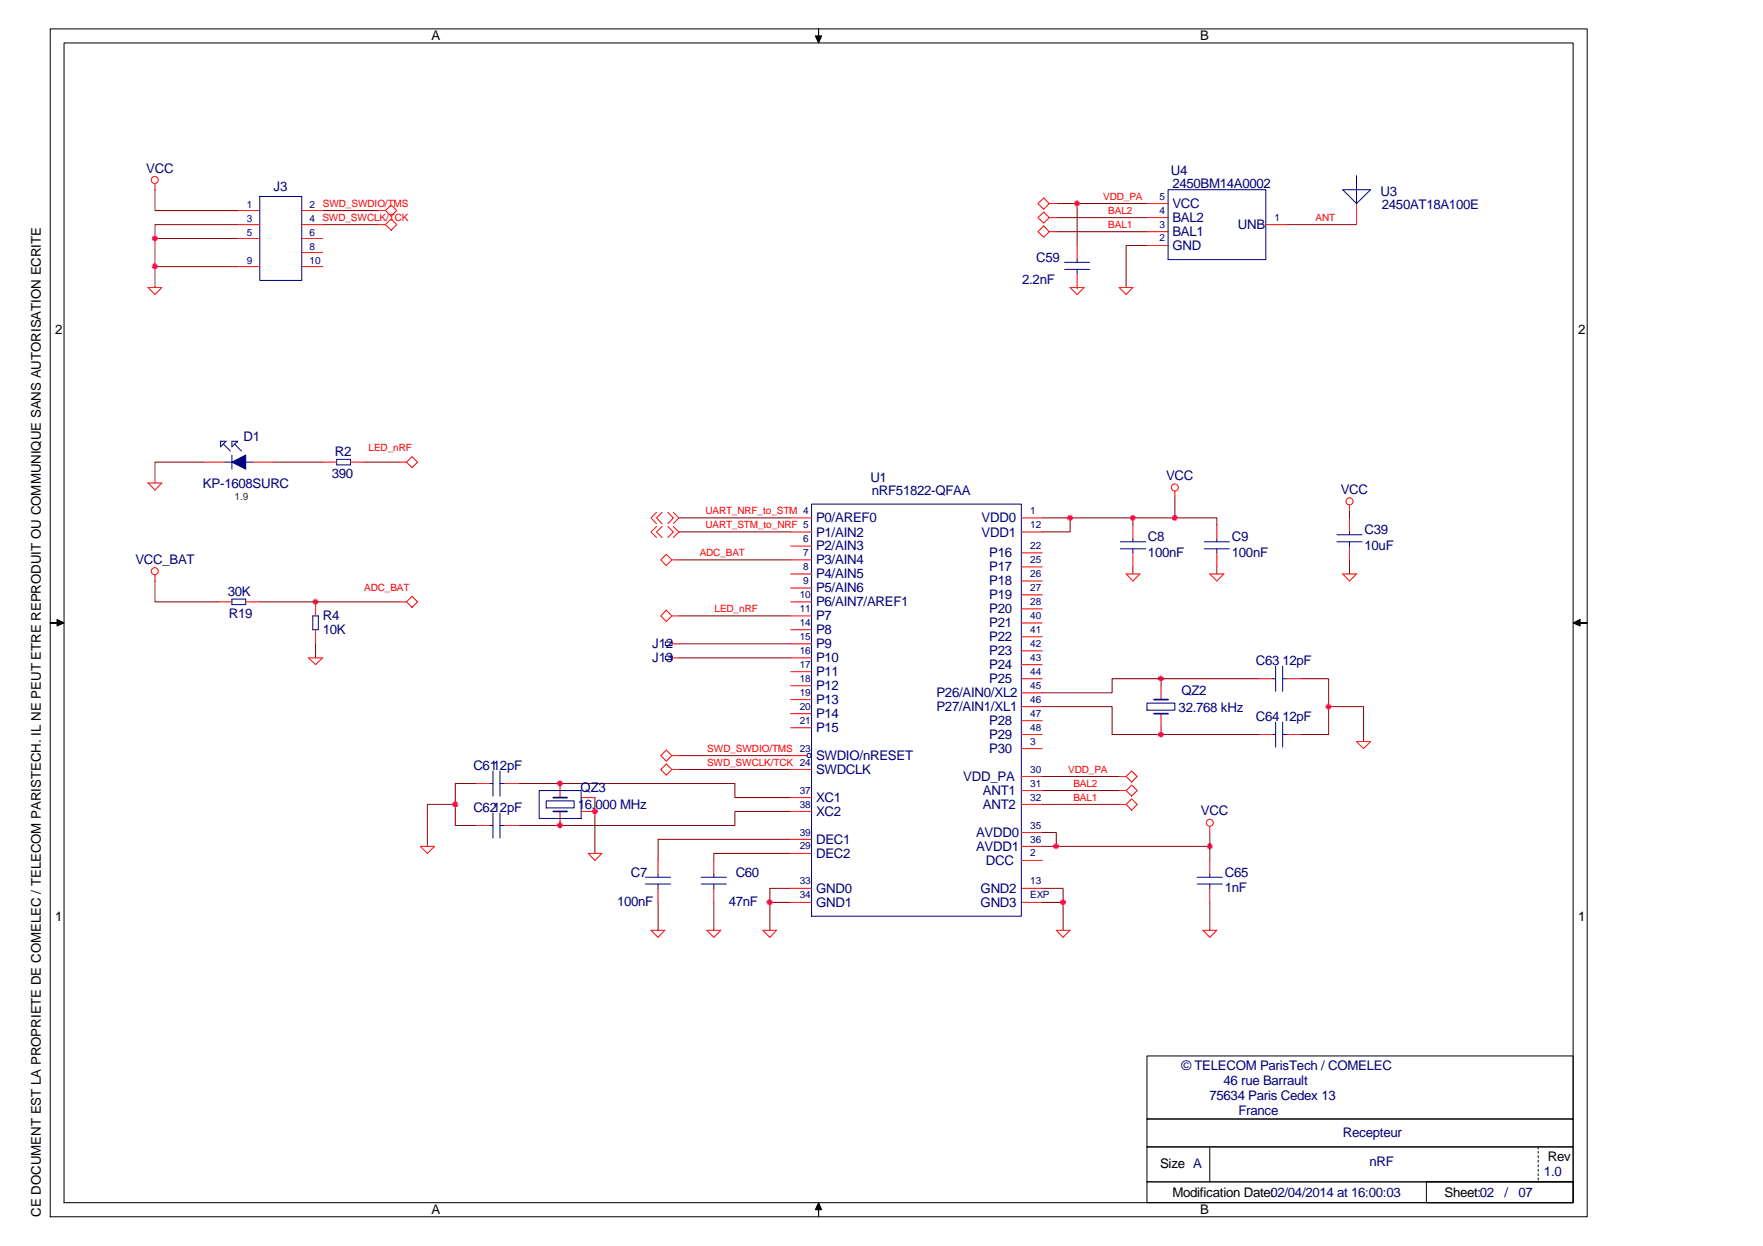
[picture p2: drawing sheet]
<svg xmlns="http://www.w3.org/2000/svg" width="297mm" height="210mm" viewBox="0 0 297 210" stroke-linecap="round" stroke-linejoin="round" font-family="sans-serif">
<path d="M40.2 37.8h-14.1v10.6M54.4 37.8h9.4M26.1 40.2h14.1" fill="none" stroke="#800000" stroke-width=".17"/>
<circle cx="26.1" cy="40.2" r=".45" fill="#f0f"/>
<circle cx="26.1" cy="40.2" r=".45" fill="none" stroke="#f0f" stroke-width=".17"/>
<path d="M26.1 32v3.5h14.1M54.4 35.5h9.4M114.4 127.3h18.8M114.4 129.6h18.8M129.7 152h3.5M133.2 149.6h-3.5v7.1" fill="none" stroke="#800000" stroke-width=".17"/>
<circle cx="129.7" cy="152" r=".46" fill="#f0f"/>
<circle cx="129.7" cy="152" r=".46" fill="none" stroke="#f0f" stroke-width=".17"/>
<path d="M175.6 149.6h3.5v7.1M175.6 152h3.5" fill="none" stroke="#800000" stroke-width=".17"/>
<circle cx="179.1" cy="152" r=".44" fill="#f0f"/>
<circle cx="179.1" cy="152" r=".44" fill="none" stroke="#f0f" stroke-width=".17"/>
<path d="M178 36.7h15.2M178 39h15.2M178 34.3h15.2M181.5 34.3v7.1M216.8 37.8h11.8M181.5 48.4h.1M193.2 41.4h-3.5v7" fill="none" stroke="#800000" stroke-width=".17"/>
<circle cx="181.5" cy="34.3" r=".45" fill="#f0f"/>
<circle cx="181.5" cy="34.3" r=".45" fill="none" stroke="#f0f" stroke-width=".17"/>
<path d="M76.7 135.5h-4.7v7.1M80.3 132h-3.6v7.1h3.6M175.6 130.8h12.9M175.6 133.2h12.9M175.6 135.5h12.9M110.9 152v4.7M120.3 152v4.7M133.2 143.8h-12.9v1.1M133.2 141.4h-22.3v3.5" fill="none" stroke="#800000" stroke-width=".17"/>
<circle cx="76.7" cy="135.5" r=".44" fill="#f0f"/>
<circle cx="76.7" cy="135.5" r=".44" fill="none" stroke="#f0f" stroke-width=".17"/>
<path d="M175.6 87.2h29.4v1.2M190.9 87.2v1.2M203.8 152v4.7" fill="none" stroke="#800000" stroke-width=".17"/>
<circle cx="190.9" cy="87.2" r=".44" fill="#f0f"/>
<circle cx="190.9" cy="87.2" r=".44" fill="none" stroke="#f0f" stroke-width=".17"/>
<path d="M197.9 83.7v3.5" fill="none" stroke="#800000" stroke-width=".17"/>
<circle cx="197.9" cy="87.2" r=".44" fill="#f0f"/>
<circle cx="197.9" cy="87.2" r=".44" fill="none" stroke="#f0f" stroke-width=".17"/>
<path d="M180.3 87.2v2.4h-4.7" fill="none" stroke="#800000" stroke-width=".17"/>
<circle cx="180.3" cy="87.2" r=".44" fill="#f0f"/>
<circle cx="180.3" cy="87.2" r=".44" fill="none" stroke="#f0f" stroke-width=".17"/>
<path d="M190.9 95.5v1.2M205 95.5v1.2M195.6 114.3v1.2M219.2 114.3h4.7v9.4h-4.7" fill="none" stroke="#800000" stroke-width=".17"/>
<circle cx="195.6" cy="114.3" r=".45" fill="#f0f"/>
<circle cx="195.6" cy="114.3" r=".45" fill="none" stroke="#f0f" stroke-width=".17"/>
<path d="M223.9 119h5.8v5.9" fill="none" stroke="#800000" stroke-width=".17"/>
<circle cx="223.8" cy="119" r=".44" fill="#f0f"/>
<circle cx="223.8" cy="119" r=".44" fill="none" stroke="#f0f" stroke-width=".17"/>
<path d="M175.6 119h11.8v4.7h24.7M212.1 114.3h-24.7v2.4h-11.8M195.6 122.6v1.1" fill="none" stroke="#800000" stroke-width=".17"/>
<circle cx="195.6" cy="123.7" r=".45" fill="#f0f"/>
<circle cx="195.6" cy="123.7" r=".45" fill="none" stroke="#f0f" stroke-width=".17"/>
<path d="M34.3 77.9h-8.2v3.5M46.1 77.9h8.3M61.4 77.9h5.9M53.2 101.4h.1M114.4 103.8h18.8" fill="none" stroke="#800000" stroke-width=".17"/>
<circle cx="53.2" cy="101.4" r=".44" fill="#f0f"/>
<circle cx="53.2" cy="101.4" r=".44" fill="none" stroke="#f0f" stroke-width=".17"/>
<path d="M26.1 97.9v3.5h10.6M43.8 101.4h23.5M53.2 108.5v2.3M175.6 142.6h28.2" fill="none" stroke="#800000" stroke-width=".17"/>
<circle cx="203.8" cy="142.6" r=".44" fill="#f0f"/>
<circle cx="203.8" cy="142.6" r=".44" fill="none" stroke="#f0f" stroke-width=".17"/>
<path d="M175.6 140.3h2.4v2.3M203.8 140.3v4.6" fill="none" stroke="#800000" stroke-width=".17"/>
<circle cx="177.9" cy="142.6" r=".46" fill="#f0f"/>
<circle cx="177.9" cy="142.6" r=".46" fill="none" stroke="#f0f" stroke-width=".17"/>
<path d="M100.2 136.7h.1M100.2 134.4v9.4" fill="none" stroke="#800000" stroke-width=".17"/>
<circle cx="100.2" cy="136.7" r=".44" fill="#f0f"/>
<circle cx="100.2" cy="136.7" r=".44" fill="none" stroke="#f0f" stroke-width=".17"/>
<path d="M26.1 44.9h14.1" fill="none" stroke="#800000" stroke-width=".17"/>
<circle cx="26.1" cy="44.9" r=".46" fill="#f0f"/>
<circle cx="26.1" cy="44.9" r=".46" fill="none" stroke="#f0f" stroke-width=".17"/>
<path d="M87.3 132h36.5v2.4h9.4M94.4 132h.1" fill="none" stroke="#800000" stroke-width=".17"/>
<circle cx="94.3" cy="132" r=".44" fill="#f0f"/>
<circle cx="94.3" cy="132" r=".44" fill="none" stroke="#f0f" stroke-width=".17"/>
<path d="M94.4 139.1h.1M133.2 136.7h-9.4v2.4h-36.5" fill="none" stroke="#800000" stroke-width=".17"/>
<circle cx="94.3" cy="139" r=".44" fill="#f0f"/>
<circle cx="94.3" cy="139" r=".44" fill="none" stroke="#f0f" stroke-width=".17"/>
<path d="M114.4 94.3h18.8M114.4 87.2h18.8M114.4 89.6h18.8M227.4 86.1v1.1M227.4 94.3v2.4M114.4 108.5h18.8M114.4 110.8h18.8" fill="none" stroke="#800000" stroke-width=".17"/>
<g fill="none" stroke="#f00" stroke-width=".17">
<path d="M26.1 30.9v1.1M40.2 35.5h3.6M40.2 37.8h3.6M50.8 35.5h3.6M50.8 37.8h3.6M63.8 35.5h1.1M63.8 37.8h1.1M64.9 37.8l1-.9 .9 .9-.9 1zM64.9 35.5l1-1 .9 1-.9 .9zM174.9 36.7l.9-1 1 1-1 .9zM174.9 34.3l.9-.9 1 .9-1 1zM175.8 38.1l1 .9-1 1-.9-1z"/>
<path d="M176.8 36.7h1.2M176.8 39h1.2M176.8 34.3h1.2M228.6 34.3v3.5M24.9 48.4h2.4l-1.2 1.2zM40.2 40.2h3.6M40.2 44.9h3.6M50.8 40.2h3.6M50.8 44.9h3.6M50.8 42.5h3.6M180.3 48.4h2.4l-1.2 1.2zM181.5 41.4v2.3"/>
<path d="M181.5 46.1v2.3M188.5 48.4h2.4l-1.2 1.2zM34.3 77.9h3.6M42.6 77.9h3.5M133.2 87.2h3.5M133.2 89.6h3.5M133.2 92h3.5M133.2 94.3h3.5M133.2 96.7h3.5M133.2 99.1h3.5M172.1 87.2h3.5M172.1 89.6h3.5"/>
<path d="M172.1 93.1h3.5M172.1 95.5h3.5M172.1 97.9h3.5M189.7 96.7h2.4l-1.2 1.2zM190.9 88.4v2.4M190.9 93.1v2.4M197.9 82.8v.9M203.8 96.7h2.4l-1.2 1.2zM205 88.4v2.4M205 93.1v2.4M226.2 96.7h2.4l-1.2 1.2zM227.4 85.1v1"/>
<path d="M227.4 87.2v2.4M227.4 92v2.3M133.2 101.4h3.5M133.2 103.8h3.5M133.2 106.1h3.5M133.2 108.5h3.5M133.2 110.8h3.5M133.2 113.2h3.5M133.2 115.5h3.5M133.2 117.9h3.5M172.1 100.2h3.5M172.1 102.6h3.5"/>
<path d="M172.1 104.9h3.5M172.1 107.3h3.5M172.1 109.6h3.5M172.1 112h3.5M172.1 114.3h3.5M172.1 116.7h3.5M172.1 119h3.5M212.1 114.3h2.4M216.8 114.3h2.4M80.3 132h2.3M80.3 139.1h2.3M85 132h2.3"/>
<path d="M85 139.1h2.3M111.3 127.3l1-.9 .9 .9-.9 .9zM112.3 128.7l.9 .9-.9 1-1-1zM113.2 129.6h1.2M113.2 127.3h1.2M133.2 120.2h3.5M133.2 122.6h3.5M133.2 134.4h3.5M133.2 136.7h3.5M133.2 129.6h3.5M133.2 127.3h2.8M172.1 121.4h3.5"/>
<path d="M172.1 123.7h3.5M172.1 126.1h3.5M172.1 133.2h3.5M172.1 135.5h3.5M172.1 130.8h3.5M188.5 133.2h1.2M188.5 135.5h1.2M188.5 130.8h1.2M189.7 130.8l1-.9 .9 .9-.9 .9zM189.7 133.2l1-1 .9 1-.9 .9zM189.7 135.5l1-.9 .9 .9-.9 1zM212.1 123.7h2.4"/>
<path d="M216.8 123.7h2.4M228.6 124.9h2.3l-1.2 1.2zM70.8 142.6h2.4l-1.2 1.2zM109.7 156.7h2.3l-1.1 1.2zM110.9 144.9v2.4M110.9 149.6v2.4M119.1 156.7h2.4l-1.2 1.2zM120.3 144.9v2.4M120.3 149.6v2.4M128.5 156.7h2.3l-1.1 1.2zM133.2 152h3.5M133.2 149.6h3.5"/>
<path d="M133.2 141.4h3.5M133.2 143.8h3.5M172.1 152h3.5M172.1 149.6h3.5M172.1 140.3h3.5M172.1 142.6h3.5M172.1 144.9h3.5M178 156.7h2.3l-1.2 1.2zM202.7 156.7h2.3l-1.2 1.2zM203.8 144.9v2.4M203.8 149.6v2.4"/>
<circle cx="26.1" cy="30.3" r=".59"/>
<circle cx="197.9" cy="82.1" r=".59"/>
<circle cx="227.4" cy="84.5" r=".59"/>
</g>
<g fill="none" stroke="#000080" stroke-width=".17">
<path d="M43.8 33.1h7v14.1h-7zM226.2 32h4.7l-2.3 2.3zM228.6 29.6v4.7M179.4 44.2h4.2M179.4 45.4h4.2M181.5 43.7v.5M181.5 45.4v.7M37.2 74.3h.9l-.9 1zM37.6 74.8l1.2 1.2M39.1 74.3h.9l-.9 1zM39.5 74.8l1.2 1.2M40 74.3h.1"/>
<path d="M41.4 77.9h1.2M136.7 84.9h35.4v69.4h-35.4zM188.8 91.3h4.2M188.8 92.5h4.2M190.9 90.8v.5M190.9 92.5v.6M202.9 91.3h4.2M202.9 92.5h4.2M205 90.8v.5M205 92.5v.6M225.3 91.3h4.2M225.3 90.1h4.2"/>
<path d="M227.4 89.6v.5M227.4 91.3v.7M214.5 114.3h.4M214.9 112.2v4.3M216.1 112.2v4.3M216.1 114.3h.7M82.6 132h.5M82.6 139.1h.5M83.1 129.9v4.2M83.1 136.9v4.3M84.2 129.9v4.2M84.2 136.9v4.3"/>
<path d="M84.2 132h.8M84.2 139.1h.8M214.5 123.7h.4M214.9 121.6v4.3M216.1 121.6v4.3M216.1 123.7h.7M108.8 147.8h4.2M108.8 148.9h4.2M110.9 147.3v.5M110.9 148.9v.7M118.1 147.8h4.3M118.1 148.9h4.3"/>
<path d="M120.3 147.3v.5M120.3 148.9v.7M201.7 147.8h4.2M201.7 148.9h4.2M203.8 147.3v.5M203.8 148.9v.7"/>
<circle cx="136.3" cy="127.3" r=".35"/>
</g>
<path d="M37.2 74.3h.1" fill="none" stroke="#0ff" stroke-width=".23"/>
<path d="M39.1 77.9l2.3-1.2v2.3z" fill="#000080"/>
<path d="M196.8 32h16.5v11.7h-16.5zM37.9 77.9h1.2M39.1 77.9l2.3-1.2v2.3zM39.1 76.7v2.3M56.7 77.4h2.4v.9h-2.4zM39.1 100.9h2.3v1h-2.3zM52.7 103.8h.9v2.3h-.9zM112.1 108.2h1.1v.6h-1.1zM112.1 110.5h1.1v.6h-1.1zM193.2 118.4h4.7v1.2h-4.7zM90.8 133.2h7.1v4.7h-7.1zM92 134.9h4.7v1.2h-4.7z" fill="none" stroke="#000080" stroke-width=".17"/>
<g fill="none" stroke="#f00" stroke-width=".17">
<path d="M193.2 34.3h3.6M193.2 36.7h3.6M193.2 39h3.6M213.3 37.8h3.5M193.2 41.4h3.6M54.4 77.9h2.3M59.1 77.9h2.3M67.3 77.9h1.2M68.5 77.9l.9-1 1 1-1 .9zM24.9 81.4h2.4l-1.2 1.1zM26.1 96.9v1M110.6 86.3l-.9 .9 .9 1"/>
<path d="M110.6 88.7l-.9 .9 .9 1M111.5 86.3l-.9 .9 .9 1M111.5 88.7l-.9 .9 .9 1M112.3 93.4l.9 .9-.9 1-1-1zM112.5 86.3l.9 .9-.9 1M112.5 88.7l.9 .9-.9 1M113.2 94.3h1.2M113.4 86.3l1 .9-1 1M113.4 88.7l1 .9-1 1M36.7 101.4h2.4M41.4 101.4h2.4M52 110.8h2.4l-1.2 1.2z"/>
<path d="M53.2 101.4v2.4M53.2 106.1v2.4M67.3 101.4h1.2M68.5 101.4l.9-.9 1 .9-1 .9zM112.3 102.8l.9 1-.9 .9-1-.9zM113.2 103.8h1.2M113.2 110.8h1.2M113.2 108.5h1.2M195.6 115.5v2.4M94.4 132v2.4M94.4 136.7v2.4M97.9 136.7h2.3"/>
<path d="M97.9 134.4h2.3M195.6 120.2v2.4M203.8 139.2v1.1M99.1 143.8h2.3l-1.2 1.1z"/>
<circle cx="26.1" cy="96.2" r=".59"/>
<circle cx="203.8" cy="138.6" r=".59"/>
</g>
<path d="M194.4 117.9h2.4M93.2 136.7h2.3M93.2 134.4h2.3M194.4 120.2h2.4" fill="none" stroke="#000080" stroke-width=".28"/>
<g fill="#000">
<path d="M137.9 4.9v1.2h.5l-.5 1.1-.5-1.1h.5z" fill-rule="evenodd"/>
<path d="M8.5 104.9h1.1v-.5l1.2 .5-1.2 .6v-.6z" fill-rule="evenodd"/>
<path d="M265 104.9l1.2-.5v.5h1.2h-1.2v.6z" fill-rule="evenodd"/>
<path d="M137.9 202.6l.5 1.2h-.5v1.2v-1.2h-.5z" fill-rule="evenodd"/>
</g>
<g fill="none" stroke="#000" stroke-width=".17">
<path d="M8.5 4.9h258.9v200.1h-258.9zM10.8 7.2h254.2v195.4h-254.2zM137.9 4.9v1.2h.5l-.5 1.1-.5-1.1h.5zM8.5 104.9h1.1v-.5l1.2 .5-1.2 .6v-.6zM265 104.9l1.2-.5v.5h1.2h-1.2v.6zM193.2 177.9h71.8v10.6h-71.8zM193.2 199.1h71.8v3.5h-71.8zM193.2 188.5h71.8v4.7h-71.8zM193.2 193.2h71.8v5.9h-71.8zM203.8 193.2v5.9M240.3 199.1h24.7v3.5h-24.7zM259.2 193.2v.3"/>
<path d="M259.2 194v.3M259.2 194.7v.3M259.2 195.5v.3M259.2 196.2v.4M259.2 197v.3M259.2 197.7v.3M259.2 198.5v.3M137.9 202.6l.5 1.2h-.5v1.2v-1.2h-.5z"/>
</g>
<g font-size="2.2">
<text x="72.7" y="6.8">A</text>
<text x="202.2" y="6.8">B</text>
<text x="9.3" y="56.2">2</text>
<text x="265.9" y="56.2">2</text>
<text x="9.3" y="155.1">1</text>
<text x="265.9" y="155.1">1</text>
<text x="195.4" y="196.7">Size A</text>
<text x="260.8" y="195.7">Rev</text>
<text x="197.5" y="201.7">Modification Date:02/04/2014 at 16:00:03</text>
<text x="243.4" y="201.6">Sheet:02</text>
<text x="6.9" y="205" transform="rotate(-90 6.9 205)">CE DOCUMENT EST LA PROPRIETE DE COMELEC / TELECOM PARISTECH. IL NE PEUT ETRE REPRODUIT OU COMMUNIQUE SANS AUTORISATION ECRITE</text>
<text x="72.7" y="204.6">A</text>
<text x="202.2" y="204.6">B</text>
</g>
<g font-size="2.2" fill="#000080">
<text x="24.6" y="29.1">VCC</text>
<text x="197.3" y="29.5">U4</text>
<text x="46.1" y="32.2">J3</text>
<text x="197.5" y="35.1">VCC</text>
<text x="197.5" y="31.7">2450BM14A0002</text>
<text x="232.6" y="33">U3</text>
<text x="232.8" y="35.2">2450AT18A100E</text>
<text x="197.5" y="39.8">BAL1</text>
<text x="197.5" y="37.4">BAL2</text>
<text x="208.6" y="38.6">UNB</text>
<text x="172.2" y="47.8">2.2nF</text>
<text x="174.6" y="44.1">C59</text>
<text x="197.5" y="42.1">GND</text>
<text x="41" y="74.2">D1</text>
<text x="56.4" y="76.8">R2</text>
<text x="34.2" y="82.2">KP-1608SURC</text>
<text x="55.9" y="80.6">390</text>
<text x="146.6" y="81.3">U1</text>
<text x="146.9" y="83.4">nRF51822-QFAA</text>
<text x="196.5" y="80.9">VCC</text>
<text x="225.9" y="83.2">VCC</text>
<text x="137.5" y="88">P0/AREF0</text>
<text x="165.4" y="88">VDD0</text>
<text x="22.8" y="95">VCC_BAT</text>
<text x="137.5" y="95.1">P3/AIN4</text>
<text x="137.5" y="92.7">P2/AIN3</text>
<text x="137.5" y="90.4">P1/AIN2</text>
<text x="165.4" y="90.4">VDD1</text>
<text x="166.7" y="93.9">P16</text>
<text x="193.4" y="91.1">C8</text>
<text x="193.4" y="93.8">100nF</text>
<text x="207.6" y="91.1">C9</text>
<text x="207.6" y="93.8">100nF</text>
<text x="229.9" y="90">C39</text>
<text x="229.9" y="92.6">10uF</text>
<text x="38.4" y="100.4">30K</text>
<text x="137.5" y="99.8">P5/AIN6</text>
<text x="137.5" y="97.4">P4/AIN5</text>
<text x="166.7" y="101">P19</text>
<text x="166.7" y="98.6">P18</text>
<text x="166.7" y="96.3">P17</text>
<text x="38.6" y="104.1">R19</text>
<text x="54.4" y="104.5">R4</text>
<text x="54.4" y="106.8">10K</text>
<text x="137.5" y="106.8">P8</text>
<text x="137.5" y="104.5">P7</text>
<text x="137.5" y="102.2">P6/AIN7/AREF1</text>
<text x="166.7" y="105.7">P21</text>
<text x="166.7" y="103.3">P20</text>
<text x="109.9" y="109.2">J12</text>
<text x="109.9" y="111.5">J13</text>
<text x="137.5" y="113.9">P11</text>
<text x="137.5" y="111.5">P10</text>
<text x="137.5" y="109.2">P9</text>
<text x="166.7" y="112.7">P24</text>
<text x="166.7" y="110.4">P23</text>
<text x="166.7" y="108">P22</text>
<text x="211.6" y="112.1">C63 12pF</text>
<text x="137.5" y="118.6">P13</text>
<text x="137.5" y="116.2">P12</text>
<text x="157.8" y="119.8">P27/AIN1/XL1</text>
<text x="157.8" y="117.4">P26/AIN0/XL2</text>
<text x="166.7" y="115.1">P25</text>
<text x="198.6" y="119.9">32.768 kHz</text>
<text x="199" y="117">QZ2</text>
<text x="137.5" y="123.3">P15</text>
<text x="137.5" y="120.9">P14</text>
<text x="166.7" y="124.5">P29</text>
<text x="166.7" y="122.1">P28</text>
<text x="211.6" y="121.5">C64 12pF</text>
<text x="79.8" y="129.8">C6112pF</text>
<text x="137.5" y="128">SWDIO/nRESET</text>
<text x="137.5" y="130.4">SWDCLK</text>
<text x="162.3" y="131.6">VDD_PA</text>
<text x="166.7" y="126.8">P30</text>
<text x="79.8" y="136.8">C6212pF</text>
<text x="97.4" y="136.4">16.000 MHz</text>
<text x="97.8" y="133.5">QZ3</text>
<text x="137.5" y="137.5">XC2</text>
<text x="137.5" y="135.1">XC1</text>
<text x="165.6" y="136.3">ANT2</text>
<text x="165.6" y="133.9">ANT1</text>
<text x="202.4" y="137.3">VCC</text>
<text x="137.5" y="142.2">DEC1</text>
<text x="164.5" y="143.3">AVDD1</text>
<text x="164.5" y="141">AVDD0</text>
<text x="106.3" y="147.7">C7</text>
<text x="123.9" y="147.7">C60</text>
<text x="137.5" y="144.5">DEC2</text>
<text x="166.1" y="145.7">DCC</text>
<text x="206.4" y="147.7">C65</text>
<text x="104" y="152.6">100nF</text>
<text x="122.8" y="152.6">47nF</text>
<text x="137.5" y="150.4">GND0</text>
<text x="137.5" y="152.7">GND1</text>
<text x="165.2" y="150.4">GND2</text>
<text x="165.2" y="152.7">GND3</text>
<text x="206.4" y="150.2">1nF</text>
<text x="199" y="180.3">© TELECOM ParisTech / COMELEC</text>
<text x="203.8" y="185.4">75634 Paris Cedex 13</text>
<text x="206.2" y="182.8">46 rue Barrault</text>
<text x="208.7" y="187.9">France</text>
<text x="226.3" y="191.6">Recepteur</text>
<text x="230.7" y="196.4">nRF</text>
<text x="253.5" y="201.6">/</text>
<text x="255.9" y="201.6">07</text>
<text x="260.1" y="198.1">1.0</text>
</g>
<g font-size="1.7" fill="#000080">
<text x="41.6" y="35.1">1</text>
<text x="52.2" y="35.1">2</text>
<text x="195.4" y="36">4</text>
<text x="195.4" y="33.7">5</text>
<text x="41.6" y="37.5">3</text>
<text x="41.6" y="39.8">5</text>
<text x="52.2" y="37.5">4</text>
<text x="52.2" y="39.8">6</text>
<text x="195.4" y="38.4">3</text>
<text x="195.4" y="40.7">2</text>
<text x="214.8" y="37.2">1</text>
<text x="41.6" y="44.5">9</text>
<text x="52.2" y="42.2">8</text>
<text x="52.2" y="44.5">10</text>
<text x="173.6" y="88.9">12</text>
<text x="173.6" y="86.6">1</text>
<text x="135.3" y="93.7">7</text>
<text x="135.3" y="91.3">6</text>
<text x="173.6" y="94.8">25</text>
<text x="173.6" y="92.5">22</text>
<text x="134.7" y="100.7">10</text>
<text x="135.3" y="98.4">9</text>
<text x="135.3" y="96">8</text>
<text x="173.6" y="101.9">28</text>
<text x="173.6" y="99.6">27</text>
<text x="173.6" y="97.2">26</text>
<text x="134.7" y="107.8">15</text>
<text x="134.7" y="105.5">14</text>
<text x="134.7" y="103.1">11</text>
<text x="173.6" y="106.6">41</text>
<text x="173.6" y="104.3">40</text>
<text x="134.7" y="112.5">17</text>
<text x="134.7" y="110.2">16</text>
<text x="173.6" y="113.7">44</text>
<text x="173.6" y="111.3">43</text>
<text x="173.6" y="109">42</text>
<text x="134.7" y="119.5">20</text>
<text x="134.7" y="117.2">19</text>
<text x="134.7" y="114.9">18</text>
<text x="173.6" y="118.4">46</text>
<text x="173.6" y="116">45</text>
<text x="134.7" y="121.9">21</text>
<text x="173.6" y="125.4">3</text>
<text x="173.6" y="123.1">48</text>
<text x="173.6" y="120.7">47</text>
<text x="173.6" y="130.2">30</text>
<text x="134.7" y="136.1">38</text>
<text x="134.7" y="133.7">37</text>
<text x="173.6" y="134.9">32</text>
<text x="173.6" y="132.5">31</text>
<text x="134.7" y="143.1">29</text>
<text x="134.7" y="140.8">39</text>
<text x="173.6" y="141.9">36</text>
<text x="173.6" y="139.6">35</text>
<text x="134.7" y="149">33</text>
<text x="173.6" y="149">13</text>
<text x="173.6" y="144.3">2</text>
<text x="134.7" y="151.3">34</text>
<text x="173.6" y="151.3">EXP</text>
</g>
<g font-size="1.7" fill="#f00">
<text x="54.4" y="34.8">SWD_SWDIO/TMS</text>
<text x="185.9" y="33.7">VDD_PA</text>
<text x="54.3" y="37.2">SWD_SWCLK/TCK</text>
<text x="186.7" y="36">BAL2</text>
<text x="186.7" y="38.4">BAL1</text>
<text x="221.7" y="37.2">ANT</text>
<text x="62.1" y="76">LED_nRF</text>
<text x="118.9" y="86.6">UART_NRF_to_STM 4</text>
<text x="118.9" y="88.9">UART_STM_to_NRF 5</text>
<text x="117.9" y="93.7">ADC_BAT</text>
<text x="61.4" y="99.6">ADC_BAT</text>
<text x="120.4" y="103.1">LED_nRF</text>
<text x="119.1" y="129">SWD_SWCLK/TCK 24</text>
<text x="119.2" y="126.7">SWD_SWDIO/TMS 23</text>
<text x="180" y="130.2">VDD_PA</text>
<text x="180.8" y="132.5">BAL2</text>
<text x="180.8" y="134.9">BAL1</text>
</g>
<text font-size="1.7" fill="#008000" x="39.5" y="84.2">1.9</text>
</svg>
